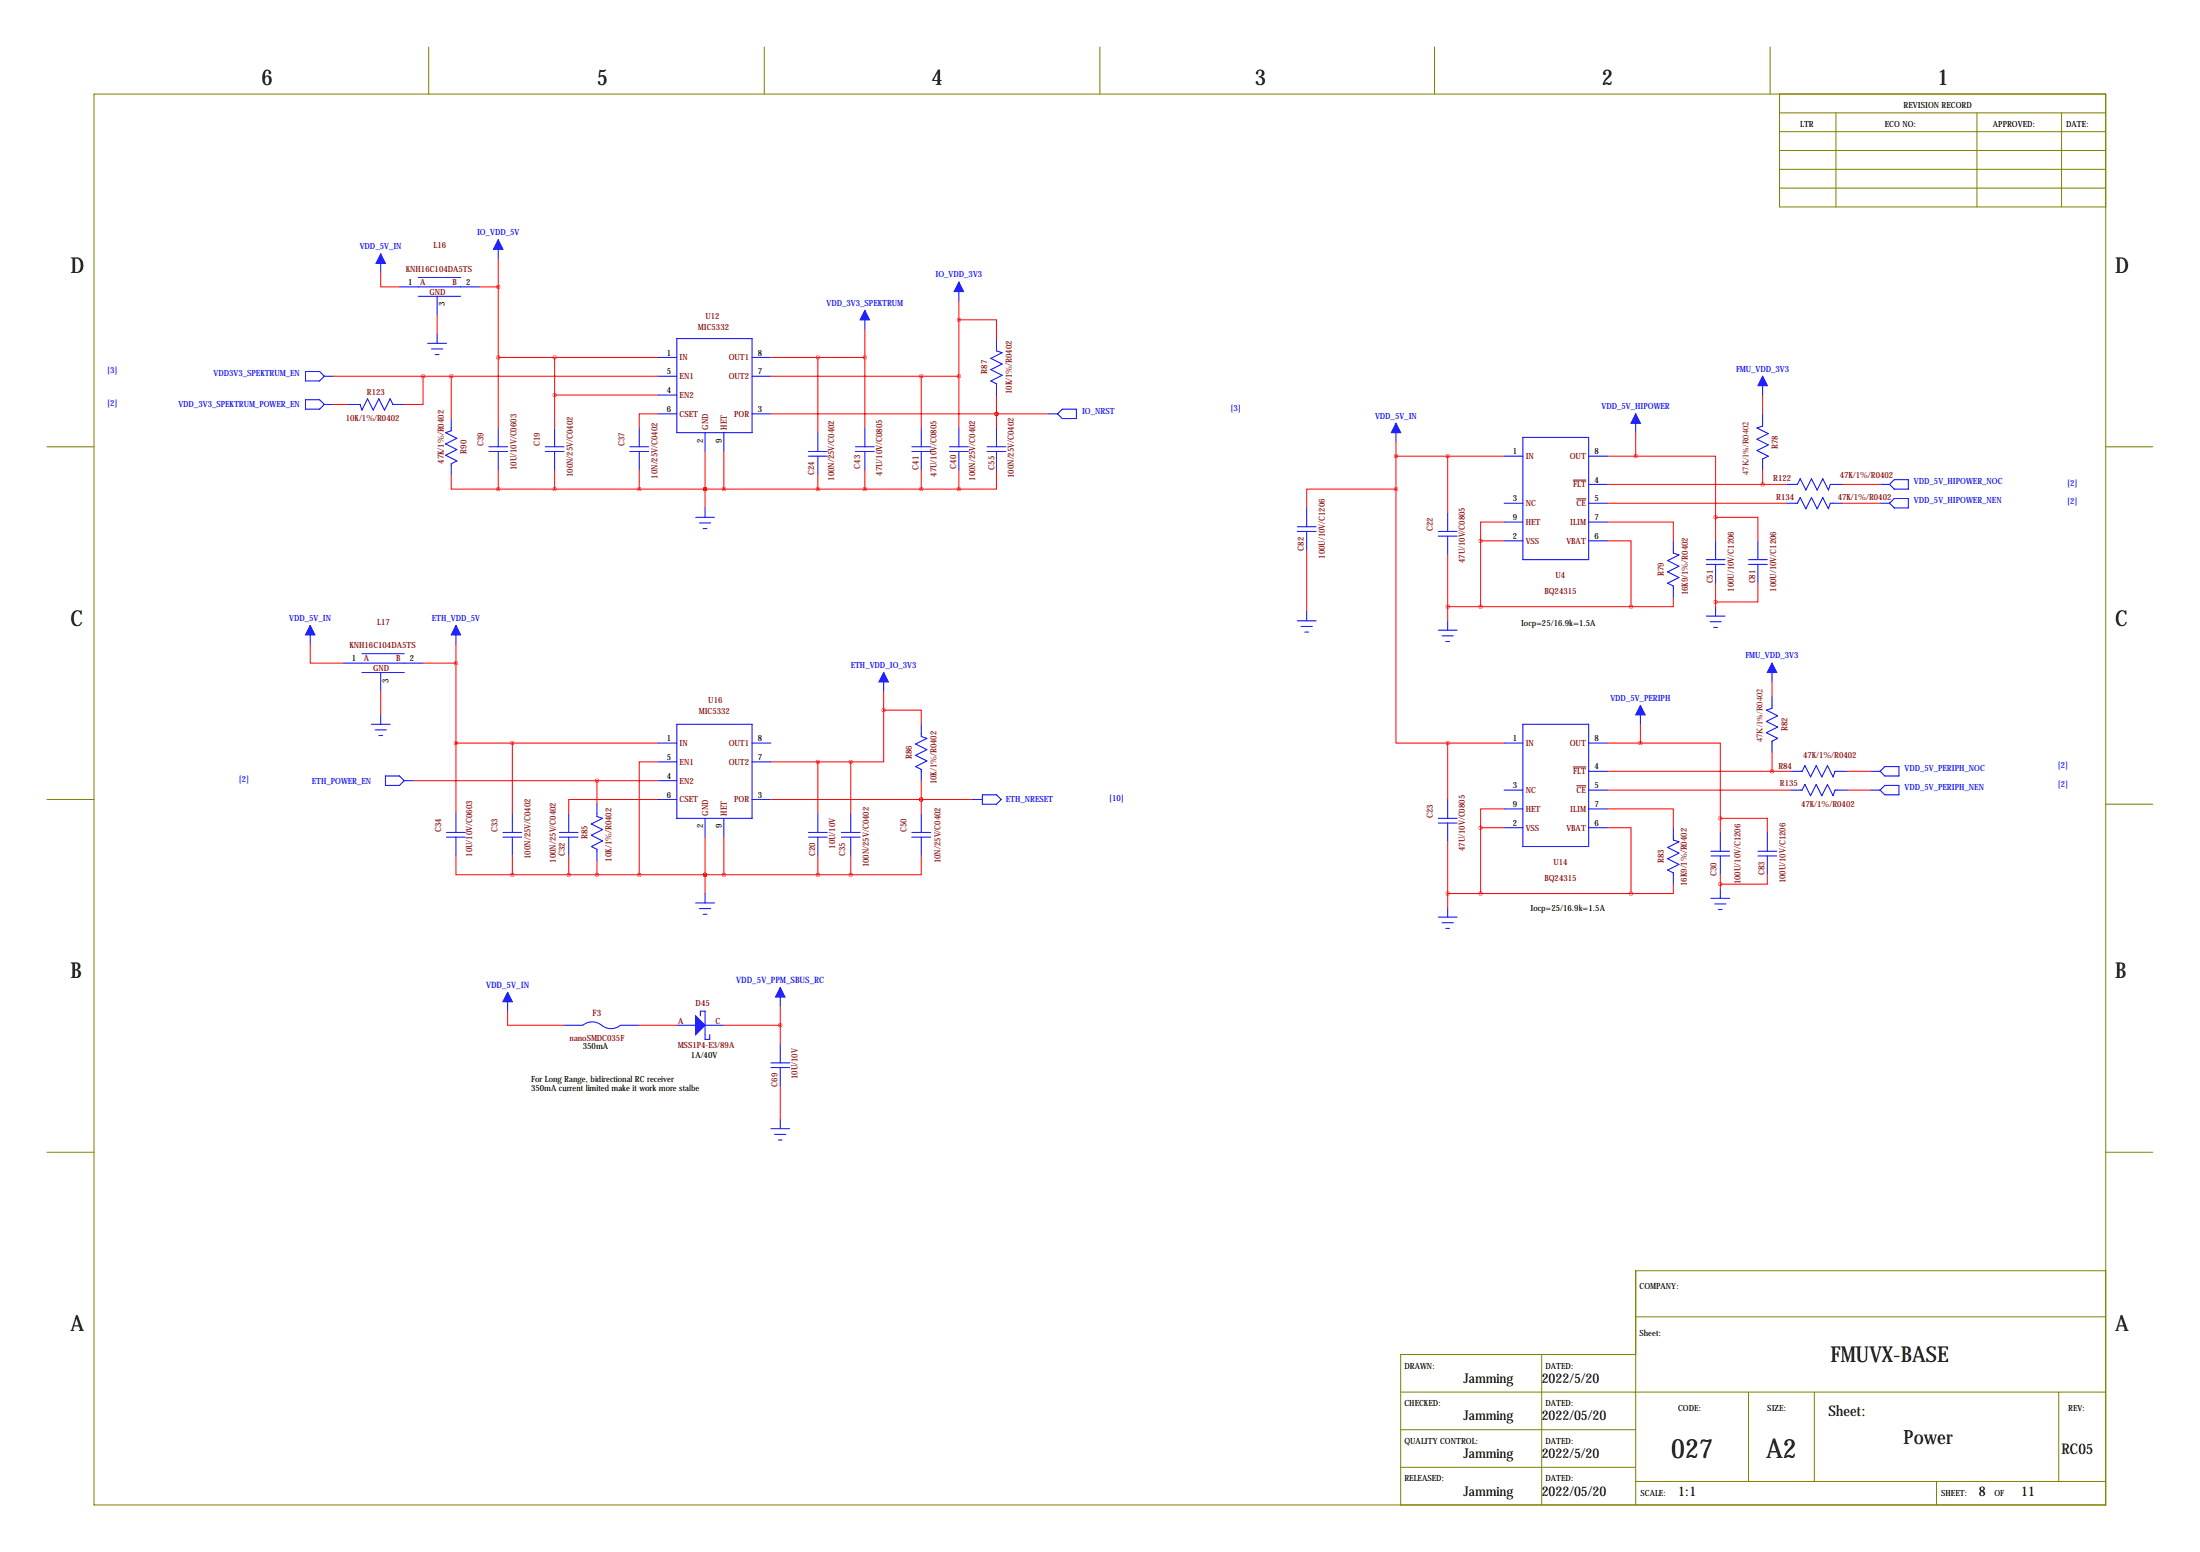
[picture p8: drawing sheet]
<svg xmlns="http://www.w3.org/2000/svg" width="594mm" height="419mm" viewBox="0 0 594 419" stroke-linecap="round" stroke-linejoin="round" font-family="sans-serif">
<g fill="none" stroke="#808000" stroke-width=".27">
<path d="M115.8 12.7v12.7M206.5 12.7v12.7M297.2 12.7v12.7M387.6 12.7v12.7M478.3 12.7v12.7M25.4 25.4h543.6v381h-543.6zM480.8 25.4v30.5h88.2M480.8 30.5h88.2M480.8 35.6h88.2M496.1 30.5v25.4M534.2 30.5v25.4M557 30.5v25.4"/>
<path d="M480.8 40.6h88.2M480.8 45.7h88.2M480.8 50.8h88.2M12.7 120.6h12.7M569 120.6h12.7M12.7 215.9h12.7M569 217.2h12.7M12.7 311.1h12.7M569 311.1h12.7M442 355.6h127M569 343.2h-127v63.2M378.5 375.9h190.5"/>
<path d="M416.6 365.8v40.6M442 365.8h-63.5v40.6M472.4 375.9v24.1M490.2 375.9v24.1M556.3 375.9v24.1M378.5 386.1h63.5M378.5 396.2h63.5M442 400h127M523.2 400v6.4"/>
</g>
<g fill="none" stroke="#00f" stroke-width=".27">
<path d="M102.9 68.6v5.1M107.9 77.5h21.6M113 74.9h11.5M134.6 64.8v5.1M259.1 76.2v5.1M113 80h11.5M115.6 92.7h5M116.6 94.2h3M117.6 95.8h1M118.1 80v5.1M118.1 90.2v2.5M177.8 96.5h5.1"/>
<path d="M182.9 91.4h20.3v25.4h-20.3zM203.2 96.5h5.1M233.7 83.8v5.1M269.2 91.4v3.3l1.6 .5-3.1 1.6 3.1 1.5-3.1 1.5 3.1 1.5-3.1 1.6 1.5 .7v3.1M82.5 100.3h3.9l1.2 1.3-1.2 1.3h-3.9zM82.5 107.9h3.9l1.2 1.3-1.2 1.3h-3.9zM87.6 101.6h2.6M87.6 109.2h2.6M94 109.2h3.3l.5 1.5 1.5-3 1.5 3 1.6-3 1.5 3 1.5-3 .8 1.5h3M121.9 113v3.3l-1.5 .5 3 1.6-3 1.5 3 1.5-3 1.5 3 1.6-1.5 .7v3.1M134.6 115.6v5M149.9 115.6v5"/>
<path d="M172.7 115.6v5M177.8 101.6h5.1M177.8 106.7h5.1M177.8 111.8h5.1M190.5 116.8v5.1M195.6 116.8v5.1M203.2 101.6h5.1M203.2 111.8h5.1M221 116.8v5.1M233.7 115.6v5M248.9 115.6v5M259.1 115.6v5"/>
<path d="M269.2 115.6v5M283.2 111.8h2.6M285.8 111.8l1.2-1.3h3.8v2.5h-3.8zM377.2 114.3v5.1M411.5 118.1h17.8v33h-17.8zM442 111.8v5M476.2 101.6v5.1M476.2 111.8v3.3l-1.5 .5 3.1 1.5-3.1 1.5 3.1 1.5-3.1 1.6 3.1 1.5-1.6 .8v3M132.1 121.9h5.1M132.1 120.6h5.1M134.6 121.9v5.1M147.3 121.9h5.1"/>
<path d="M147.3 120.6h5.1M149.9 121.9v5.1M170.2 121.9h5.1M170.2 120.6h5.1M172.7 121.9v5.1M188 139.7h5M190.5 137.2v2.5M218.4 123.2h5.1M218.4 121.9h5.1M221 123.2v5.1M231.1 121.9h5.1M231.1 120.6h5.1"/>
<path d="M233.7 121.9v5.1M246.4 121.9h5.1M246.4 120.6h5.1M248.9 121.9v5.1M256.5 121.9h5.1M256.5 120.6h5.1M259.1 121.9v5.1M266.7 121.9h5.1M266.7 120.6h5.1M269.2 121.9v5.1M353.1 137.2v5M391.2 138.4v5.1"/>
<path d="M406.4 123.2h5.1M406.4 135.9h5.1M429.3 123.2h5M429.3 135.9h5M429.3 130.8h5M482.6 135.9h3l.8-1.5 1.5 3 1.6-3 1.5 3 1.5-3 1.5 3 .5-1.5h3.3M482.6 130.8h3l.8-1.5 1.5 3 1.6-3 1.5 3 1.5-3 1.5 3 .5-1.5h3.3M508 135.9h2.5M508 130.8h2.5M510.5 130.8l1.3-1.3h3.8v2.6h-3.8zM510.5 135.9l1.3-1.3h3.8v2.6h-3.8zM189 141.2h3"/>
<path d="M190 142.7h1M350.5 143.5h5.1M350.5 142.2h5.1M353.1 143.5v5.1M388.6 144.8h5.1M388.6 143.5h5.1M391.2 144.8v5.1M406.4 146.1h5.1M406.4 141h5.1M429.3 146.1h5M429.3 141h5M452.1 146.1v3.3l1.5 .5-3 1.5 3 1.5-3 1.5 3 1.6-3 1.5 1.5 .7v3.1"/>
<path d="M461 151.1h5.1M461 152.4h5.1M463.5 146.1v5M463.5 152.4v5.1M472.4 151.1h5.1M472.4 152.4h5.1M475 146.1v5M475 152.4v5.1M83.8 168.9v5.1M92.7 179.1h21.6M97.8 176.5h11.4M123.2 168.9v5.1"/>
<path d="M350.5 167.6h5.1M351.5 169.2h3.1M352.6 170.7h1M353.1 165.1v2.5M388.6 170.2h5.1M389.6 171.7h3.1M390.7 173.2h1M391.2 167.6v2.6M461 166.4h5.1M462 167.9h3.1M463 169.4h1.1M463.5 163.8v2.6"/>
<path d="M478.8 179.1v5M97.8 181.6h11.4M100.3 195.6h5.1M101.3 197.1h3.1M102.4 198.6h1M102.9 181.6v5.1M102.9 193v2.6M182.9 195.6h20.3v25.4h-20.3zM238.8 181.6v5.1M248.9 195.6v3.3l1.5 .5-3 1.5 3 1.5-3 1.6 3 1.5-3 1.5 1.5 .8v3M411.5 195.6h17.8v33h-17.8zM443.2 190.5v5.1"/>
<path d="M478.8 188v3.3l-1.5 .5 3 1.5-3 1.5 3 1.5-3 1.6 3 1.5-1.5 .8v3M104.1 209.5h3.8l1.3 1.3-1.3 1.3h-3.8zM109.2 210.8h2.6M123.2 219.7v5.1M138.4 219.7v5.1M153.7 219.7v5.1M161.3 217.2v3.3l1.5 .5-3 1.5 3 1.5-3 1.6 3 1.5-3 1.5 1.5 .8v3M177.8 200.7h5.1M177.8 205.7h5.1M177.8 210.8h5.1M177.8 215.9h5.1M203.2 200.7h5.1"/>
<path d="M203.2 205.7h5.1M203.2 215.9h5.1M221 219.7v5.1M229.9 219.7v5.1M248.9 219.7v5.1M262.9 215.9h2.5M265.4 214.6h3.8l1.3 1.3-1.3 1.3h-3.8zM391.2 215.9v5.1M406.4 200.7h5.1M406.4 213.4h5.1M406.4 218.4h5.1M429.3 200.7h5"/>
<path d="M429.3 213.4h5M429.3 218.4h5M429.3 208.3h5M483.9 213.4h3l.8-1.6 1.5 3.1 1.5-3.1 1.6 3.1 1.5-3.1 1.5 3.1 .5-1.5h3.3M483.9 208.3h3l.8-1.5 1.5 3 1.5-3 1.6 3 1.5-3 1.5 3 .5-1.5h3.3M505.5 213.4h2.5M505.5 208.3h2.5M508 213.4l1.3-1.3h3.8v2.5h-3.8zM509.3 207h3.8v2.5h-3.8l-1.3-1.2zM120.6 226.1h5.1M120.6 224.8h5.1M123.2 226.1v5"/>
<path d="M135.9 226.1h5.1M135.9 224.8h5.1M138.4 226.1v5M151.1 226.1h5.1M151.1 224.8h5.1M153.7 226.1v5M190.5 221v5.1M195.6 221v5.1M218.4 226.1h5.1M218.4 224.8h5.1M221 226.1v5M227.3 226.1h5.1"/>
<path d="M227.3 224.8h5.1M229.9 226.1v5M246.4 226.1h5.1M246.4 224.8h5.1M248.9 226.1v5M388.6 222.2h5.1M388.6 221h5.1M391.2 222.2v5.1M406.4 223.5h5.1M429.3 223.5h5M452.1 223.5v3.3l1.5 .5-3 1.6 3 1.5-3 1.5 3 1.5-3 1.5 1.5 .8v3.1M462.3 231.1h5.1"/>
<path d="M462.3 229.9h5.1M464.8 224.8v5.1M464.8 231.1v5.1M475 231.1h5.1M475 229.9h5.1M477.5 224.8v5.1M477.5 231.1v5.1M188 243.8h5M189 245.4h3M190 246.9h1M190.5 241.3v2.5M388.6 247.6h5.1"/>
<path d="M389.6 249.2h3.1M390.7 250.7h1M391.2 245.1v2.5M462.3 242.6h5.1M463.3 244.1h3M464.3 245.6h1M464.8 240v2.6M137.2 268v5M152.4 276.9h5.1M157.5 276.8a4 4 0 0 1 5.1 .1M162.6 276.9a4 4 0 0 0 5 0M167.6 276.9h5.1"/>
<path d="M182.9 276.9h5.1M189.2 274.3v-1.3h1.3v7.7h1.3v-1.3M190.5 276.9h5.1M210.8 266.7v5.1M208.3 288.3h5.1M208.3 287h5.1M210.8 281.9v5.1M210.8 288.3v5.1M208.3 304.8h5.1M209.3 306.3h3M210.3 307.8h1M210.8 302.3v2.5"/>
</g>
<path d="M425.1 129.6h3.4M426 134.7h2.5M425.1 207.1h3.4M426 212.2h2.5" fill="none" stroke="#800000" stroke-width=".27"/>
<g fill="#00f" stroke="#00f" stroke-width=".27">
<path d="M188 274.3l2.5 2.6-2.5 2.5z"/>
<path d="M476.2 101.6l1.3 2.5h-2.5z"/>
<path d="M478.8 179.1l1.3 2.5h-2.6z"/>
<path d="M377.2 114.3l1.3 2.5h-2.6z"/>
<path d="M443.2 190.5l1.3 2.5h-2.5z"/>
<path d="M442 111.8l1.2 2.5h-2.5z"/>
<path d="M134.6 64.8l1.3 2.5h-2.6z"/>
<path d="M259.1 76.2l1.2 2.5h-2.5z"/>
<path d="M233.7 83.8l1.2 2.6h-2.5z"/>
<path d="M238.8 181.6l1.2 2.5h-2.5z"/>
<path d="M102.9 68.6l1.2 2.5h-2.5z"/>
<path d="M83.8 168.9l1.3 2.5h-2.6z"/>
<path d="M123.2 168.9l1.3 2.5h-2.6z"/>
<path d="M137.2 268l1.2 2.5h-2.5z"/>
<path d="M210.8 266.7l1.3 2.5h-2.6z"/>
</g>
<g fill="none" stroke="#f00" stroke-width=".27">
<path d="M102.9 73.7v3.8h5M129.5 77.5h5.1M134.6 69.9v45.7M118.1 85.1v5.1M134.6 96.5h43.2M149.9 96.5v19.1M208.3 96.5h25.4M221 96.5v20.3M233.7 88.9v26.7M259.1 86.4h10.1v5M259.1 81.3v34.3M90.2 101.6h87.6"/>
<path d="M90.2 109.2h3.8M114.3 101.6v7.6h-5.1M121.9 101.6v11.4M149.9 106.7h27.9M177.8 111.8h-5.1v3.8M208.3 101.6h50.8M208.3 111.8h74.9M248.9 101.6v14M269.2 111.8h.1M269.2 106.7v8.9M377.2 119.4v12.7M442 116.8v6.4"/>
<path d="M476.2 106.7v5.1M121.9 128.3v3.8h12.7M134.6 127v5.1M134.6 132.1h124.5M149.9 127v5.1M172.7 127v5.1M190.5 132.1h.1M190.5 121.9v15.3M195.6 121.9v10.2M221 128.3v3.8M233.7 127v5.1M248.9 127v5.1"/>
<path d="M259.1 127v5.1M269.2 127v5.1h-10.1M377.2 132.1v68.6h14M377.2 132.1h-24.1v5.1M377.2 123.2h29.2M391.2 123.2v15.2M434.3 130.8h48.3M434.3 123.2h7.7M434.3 135.9h48.3M442 123.2h21.5v16.5M463.5 139.7h11.5v6.4M463.5 139.7v6.4"/>
<path d="M476.2 127v3.8M497.8 130.8h10.2M497.8 135.9h10.2M353.1 148.6v16.5M391.2 149.9v17.7M400 146.1h6.4M400 146.1v17.7M406.4 141h-6.4v5.1M434.3 141h17.8v5.1M434.3 146.1h6.4v17.7M463.5 157.5v6.3M475 157.5v5.1h-11.5"/>
<path d="M83.8 174v5.1h8.9M114.3 179.1h8.9M123.2 174v45.7M391.2 163.8h49.5M452.1 161.3v2.5h-11.4M102.9 186.7v6.3M238.8 191.8h10.1v3.8M238.8 191.8v13.9h-8.9M238.8 186.7v5.1M443.2 195.6v5.1M478.8 184.1v3.9M111.8 210.8h66"/>
<path d="M123.2 200.7h54.6M138.4 200.7v19M161.3 210.8v6.4M177.8 215.9h-24.1v3.8M177.8 205.7h-5.1v30.5M208.3 205.7h21.6M208.3 215.9h54.6M221 205.7v14M229.9 205.7v14M248.9 215.9h.1M248.9 210.8v8.9M391.2 200.7v15.2"/>
<path d="M391.2 200.7h15.2M406.4 218.4h-6.4v5.1M434.3 218.4h17.8v5.1M434.3 208.3h49.6M434.3 200.7h8.9M434.3 213.4h49.6M443.2 200.7h21.6v20.3M478.8 203.2v5.1M499.1 208.3h6.4M499.1 213.4h6.4M123.2 231.1v5.1h15.2M138.4 231.1v5.1"/>
<path d="M138.4 236.2h91.5M153.7 231.1v5.1M161.3 232.4v3.8M190.5 236.2h.1M190.5 226.1v15.2M195.6 226.1v10.1M221 231.1v5.1M229.9 231.1v5.1M248.9 231.1v5.1h-19M391.2 227.3v17.8M400 223.5v17.8M400 223.5h6.4"/>
<path d="M434.3 223.5h6.4v17.8M452.1 238.8v2.5h-11.4M464.8 221h12.7v3.8M464.8 221v3.8M464.8 236.2v3.8M477.5 236.2v2.6h-12.7M391.2 241.3h49.5M137.2 273v3.9h15.2M172.7 276.9h10.2M195.6 276.9h15.2M210.8 271.8v10.1M210.8 293.4v8.9"/>
</g>
<path d="M400 146a.05 .05 0 0 0 .1 0 .05 .05 0 0 0-.1 0zM400 163.8a.05 .05 0 0 0 .1 0 .05 .05 0 0 0-.1 0zM391.1 163.8a.05 .05 0 0 0 .1 0 .05 .05 0 0 0-.1 0zM476.2 130.8a.05 .05 0 0 0 .1 0 .05 .05 0 0 0-.1 0zM400 223.5a.05 .05 0 0 0 .1 0 .05 .05 0 0 0-.1 0zM400 241.3a.05 .05 0 0 0 .1 0 .05 .05 0 0 0-.1 0zM391.1 241.3a.05 .05 0 0 0 .1 0 .05 .05 0 0 0-.1 0zM391.1 123.2a.05 .05 0 0 0 .1 0 .05 .05 0 0 0-.1 0zM391.1 200.7a.05 .05 0 0 0 .1 0 .05 .05 0 0 0-.1 0zM441.9 123.2a.05 .05 0 0 0 .1 0 .05 .05 0 0 0-.1 0zM443.2 200.7a.05 .05 0 0 0 .1 0 .05 .05 0 0 0-.1 0zM149.8 96.5a.05 .05 0 0 0 .1 0 .05 .05 0 0 0-.1 0zM149.8 106.7a.05 .05 0 0 0 .1 0 .05 .05 0 0 0-.1 0zM149.8 132.1a.05 .05 0 0 0 .1 0 .05 .05 0 0 0-.1 0zM134.6 96.5a.05 .05 0 0 0 .1 0 .05 .05 0 0 0-.1 0zM195.5 132.1a.05 .05 0 0 0 .1 0 .05 .05 0 0 0-.1 0zM248.9 132.1a.05 .05 0 0 0 .1 0 .05 .05 0 0 0-.1 0zM248.9 101.6a.05 .05 0 0 0 .1 0 .05 .05 0 0 0-.1 0zM259 101.6a.05 .05 0 0 0 .1 0 .05 .05 0 0 0-.1 0zM259 132.1a.05 .05 0 0 0 .1 0 .05 .05 0 0 0-.1 0zM172.7 132.1a.05 .05 0 0 0 .1 0 .05 .05 0 0 0-.1 0zM233.6 96.5a.05 .05 0 0 0 .1 0 .05 .05 0 0 0-.1 0zM233.6 132.1a.05 .05 0 0 0 .1 0 .05 .05 0 0 0-.1 0zM138.4 200.7a.05 .05 0 0 0 .1 0 .05 .05 0 0 0-.1 0zM153.6 236.2a.05 .05 0 0 0 .1 0 .05 .05 0 0 0-.1 0zM138.4 236.2a.05 .05 0 0 0 .1 0 .05 .05 0 0 0-.1 0zM195.5 236.2a.05 .05 0 0 0 .1 0 .05 .05 0 0 0-.1 0zM248.9 215.9a.05 .05 0 0 0 .1 0 .05 .05 0 0 0-.1 0zM229.8 236.2a.05 .05 0 0 0 .1 0 .05 .05 0 0 0-.1 0zM269.2 111.8a.05 .05 0 0 0 .1 0 .05 .05 0 0 0-.1 0zM248.9 215.9a.05 .05 0 0 0 .1 0 .05 .05 0 0 0-.1 0zM238.7 191.8a.05 .05 0 0 0 .1 0 .05 .05 0 0 0-.1 0zM259 86.4a.05 .05 0 0 0 .1 0 .05 .05 0 0 0-.1 0zM134.6 77.5a.05 .05 0 0 0 .1 0 .05 .05 0 0 0-.1 0zM121.9 101.6a.05 .05 0 0 0 .1 0 .05 .05 0 0 0-.1 0zM134.6 132.1a.05 .05 0 0 0 .1 0 .05 .05 0 0 0-.1 0zM220.9 96.5a.05 .05 0 0 0 .1 0 .05 .05 0 0 0-.1 0zM220.9 132.1a.05 .05 0 0 0 .1 0 .05 .05 0 0 0-.1 0zM220.9 205.7a.05 .05 0 0 0 .1 0 .05 .05 0 0 0-.1 0zM220.9 236.2a.05 .05 0 0 0 .1 0 .05 .05 0 0 0-.1 0zM229.8 205.7a.05 .05 0 0 0 .1 0 .05 .05 0 0 0-.1 0zM269.2 111.8a.05 .05 0 0 0 .1 0 .05 .05 0 0 0-.1 0zM172.7 236.2a.05 .05 0 0 0 .1 0 .05 .05 0 0 0-.1 0zM210.8 276.9a.05 .05 0 0 0 .1 0 .05 .05 0 0 0-.1 0zM463.5 139.7a.05 .05 0 0 0 .1 0 .05 .05 0 0 0-.1 0zM463.5 162.6a.05 .05 0 0 0 .1 0 .05 .05 0 0 0-.1 0zM464.8 221a.05 .05 0 0 0 .1 0 .05 .05 0 0 0-.1 0zM464.8 238.8a.05 .05 0 0 0 .1 0 .05 .05 0 0 0-.1 0z" fill="#f00" stroke="#f00" stroke-width="1"/>
<g font-size="7.3">
<text x="451.6" y="393.7">027</text>
<text x="477.2" y="393.7">A2</text>
</g>
<g font-size="5.9">
<text x="70.6" y="22.9">6</text>
<text x="161.3" y="22.9">5</text>
<text x="251.7" y="22.9">4</text>
<text x="339.1" y="22.9">3</text>
<text x="432.8" y="22.9">2</text>
<text x="523.5" y="22.9">1</text>
<text x="19" y="73.7">D</text>
<text x="571.5" y="73.7">D</text>
<text x="19" y="168.9">C</text>
<text x="571.5" y="168.9">C</text>
<text x="19" y="264.2">B</text>
<text x="571.5" y="264.2">B</text>
<text x="19" y="359.4">A</text>
<text x="571.5" y="359.4">A</text>
<text x="494.6" y="367.8">FMUVX-BASE</text>
</g>
<text font-size="5.3" x="514.4" y="389.9">Power</text>
<g font-size="4">
<text x="494" y="382.3">Sheet:</text>
<text x="557" y="392.5">RC05</text>
</g>
<g font-size="3.6">
<text x="395.4" y="373.4">Jamming</text>
<text x="416.6" y="373.4">2022/5/20</text>
<text x="395.4" y="383.5">Jamming</text>
<text x="416.6" y="383.5">2022/05/20</text>
<text x="395.4" y="393.7">Jamming</text>
<text x="416.6" y="393.7">2022/5/20</text>
<text x="395.4" y="403.9">Jamming</text>
<text x="416.6" y="403.9">2022/05/20</text>
<text x="453.4" y="403.9">1:1</text>
<text x="534.7" y="403.9">8</text>
<text x="546.1" y="403.9">11</text>
</g>
<g font-size="2.4" fill="#00f">
<text x="131.3" y="266.7">VDD_5V_IN</text>
<text x="198.9" y="265.4">VDD_5V_PPM_SBUS_RC</text>
</g>
<text font-size="2.4" fill="#800000" x="160.1" y="274.3">F3</text>
<g font-size="2.3">
<text x="514.4" y="29.2">REVISION RECORD</text>
<text x="486.4" y="34.3">LTR</text>
<text x="509.3" y="34.3">ECO NO:</text>
<text x="538.5" y="34.3">APPROVED:</text>
<text x="558.3" y="34.3">DATE:</text>
<text x="110.3" y="77">1</text>
<text x="126" y="77">2</text>
<text x="120.2" y="82.7" transform="rotate(-90 120.2 82.7)">3</text>
<text x="180.2" y="96">1</text>
<text x="180.2" y="101.1">5</text>
<text x="204.7" y="96">8</text>
<text x="204.7" y="101.1">7</text>
<text x="180.2" y="106.2">4</text>
<text x="180.2" y="111.3">6</text>
<text x="204.7" y="111.3">3</text>
<text x="190" y="119.6" transform="rotate(-90 190 119.6)">2</text>
<text x="195.1" y="119.6" transform="rotate(-90 195.1 119.6)">9</text>
<text x="408.8" y="122.7">1</text>
<text x="430.8" y="122.7">8</text>
<text x="430.8" y="130.3">4</text>
<text x="408.8" y="135.4">3</text>
<text x="430.8" y="135.4">5</text>
<text x="408.8" y="140.5">9</text>
<text x="430.8" y="140.5">7</text>
<text x="408.8" y="145.5">2</text>
<text x="430.8" y="145.5">6</text>
<text x="411" y="169.2">Iocp=25/16.9k=1.5A</text>
<text x="95.1" y="178.6">1</text>
<text x="110.7" y="178.6">2</text>
<text x="105" y="184.3" transform="rotate(-90 105 184.3)">3</text>
<text x="180.2" y="200.2">1</text>
<text x="204.7" y="200.2">8</text>
<text x="408.8" y="200.2">1</text>
<text x="430.8" y="200.2">8</text>
<text x="180.2" y="205.2">5</text>
<text x="204.7" y="205.2">7</text>
<text x="430.8" y="207.8">4</text>
<text x="180.2" y="210.3">4</text>
<text x="180.2" y="215.4">6</text>
<text x="204.7" y="215.4">3</text>
<text x="408.8" y="212.9">3</text>
<text x="430.8" y="212.9">5</text>
<text x="408.8" y="217.9">9</text>
<text x="430.8" y="217.9">7</text>
<text x="190" y="223.7" transform="rotate(-90 190 223.7)">2</text>
<text x="195.1" y="223.7" transform="rotate(-90 195.1 223.7)">9</text>
<text x="408.8" y="223">2</text>
<text x="430.8" y="223">6</text>
<text x="413.5" y="245.9">Iocp=25/16.9k=1.5A</text>
<text x="157.5" y="283.2">350mA</text>
<text x="186.7" y="285.8">1A/40V</text>
<text x="143.5" y="292.1">For Long Range, bidirectional RC receiver</text>
<text x="143.5" y="294.6">350mA current limited make it work more stalbe</text>
<text x="443" y="348">COMPANY:</text>
<text x="443" y="360.7">Sheet:</text>
<text x="379.5" y="369.6">DRAWN:</text>
<text x="417.6" y="369.6">DATED:</text>
<text x="379.5" y="379.7">CHECKED:</text>
<text x="417.6" y="379.7">DATED:</text>
<text x="453.4" y="381">CODE:</text>
<text x="477.5" y="381">SIZE:</text>
<text x="558.8" y="381">REV:</text>
<text x="379.5" y="389.9">QUALITY CONTROL:</text>
<text x="417.6" y="389.9">DATED:</text>
<text x="379.5" y="400">RELEASED:</text>
<text x="417.6" y="400">DATED:</text>
<text x="443.2" y="403.9">SCALE:</text>
<text x="524.5" y="403.9">SHEET:</text>
<text x="538.9" y="403.9">OF</text>
</g>
<g font-size="2.3" fill="#00f">
<text x="128.9" y="63.5">IO_VDD_5V</text>
<text x="97.2" y="67.3">VDD_5V_IN</text>
<text x="252.8" y="74.9">IO_VDD_3V3</text>
<text x="223.3" y="82.6">VDD_3V3_SPEKTRUM</text>
<text x="29" y="100.7">[3]</text>
<text x="57.7" y="101.6">VDD3V3_SPEKTRUM_EN</text>
<text x="469.1" y="100.3">FMU_VDD_3V3</text>
<text x="29" y="109.6">[2]</text>
<text x="48.2" y="110">VDD_3V3_SPEKTRUM_POWER_EN</text>
<text x="292.4" y="111.8">IO_NRST</text>
<text x="332.5" y="111.1">[3]</text>
<text x="371.5" y="113">VDD_5V_IN</text>
<text x="432.7" y="110.5">VDD_5V_HIPOWER</text>
<text x="517.1" y="130.8">VDD_5V_HIPOWER_NOC</text>
<text x="558.6" y="131.2">[2]</text>
<text x="517.1" y="135.9">VDD_5V_HIPOWER_NEN</text>
<text x="558.6" y="136.2">[2]</text>
<text x="78.2" y="167.6">VDD_5V_IN</text>
<text x="116.7" y="167.6">ETH_VDD_5V</text>
<text x="471.6" y="177.8">FMU_VDD_3V3</text>
<text x="229.9" y="180.3">ETH_VDD_IO_3V3</text>
<text x="435.1" y="189.2">VDD_5V_PERIPH</text>
<text x="514.6" y="208.3">VDD_5V_PERIPH_NOC</text>
<text x="556" y="207.4">[2]</text>
<text x="64.5" y="211.2">[2]</text>
<text x="84.3" y="211.8">ETH_POWER_EN</text>
<text x="514.6" y="213.4">VDD_5V_PERIPH_NEN</text>
<text x="556" y="212.4">[2]</text>
<text x="271.8" y="216.7">ETH_NRESET</text>
<text x="299.7" y="216.2">[10]</text>
</g>
<g font-size="2.3" fill="#800000">
<text x="117.2" y="67.1">L16</text>
<text x="109.7" y="73.5">KNH16C104DA5TS</text>
<text x="113.5" y="77">A</text>
<text x="122.3" y="77">B</text>
<text x="116.1" y="79.5">GND</text>
<text x="188.6" y="89.2">MIC5332</text>
<text x="190.6" y="86.1">U12</text>
<text x="183.6" y="97.3">IN</text>
<text x="196.9" y="97.3">OUT1</text>
<text x="266.7" y="100.9" transform="rotate(-90 266.7 100.9)">R87</text>
<text x="99.2" y="106.7">R123</text>
<text x="183.6" y="102.4">EN1</text>
<text x="183.6" y="107.5">EN2</text>
<text x="196.9" y="102.4">OUT2</text>
<text x="273.4" y="106.4" transform="rotate(-90 273.4 106.4)">10K/1%/R0402</text>
<text x="93.4" y="113.6">10K/1%/R0402</text>
<text x="183.6" y="112.6">CSET</text>
<text x="198.4" y="112.6">POR</text>
<text x="191.3" y="116.1" transform="rotate(-90 191.3 116.1)">GND</text>
<text x="196.4" y="116.1" transform="rotate(-90 196.4 116.1)">HET</text>
<text x="119.9" y="125.2" transform="rotate(-90 119.9 125.2)">47K/1%/R0402</text>
<text x="126.1" y="122.5" transform="rotate(-90 126.1 122.5)">R90</text>
<text x="130.6" y="120.5" transform="rotate(-90 130.6 120.5)">C39</text>
<text x="145.8" y="120.5" transform="rotate(-90 145.8 120.5)">C19</text>
<text x="168.7" y="120.5" transform="rotate(-90 168.7 120.5)">C37</text>
<text x="412.2" y="124">IN</text>
<text x="424.1" y="124">OUT</text>
<text x="480.4" y="121.2" transform="rotate(-90 480.4 121.2)">R78</text>
<text x="139.5" y="127" transform="rotate(-90 139.5 127)">10U/10V/C0603</text>
<text x="154.8" y="128.8" transform="rotate(-90 154.8 128.8)">100N/25V/C0402</text>
<text x="177.6" y="129.2" transform="rotate(-90 177.6 129.2)">10N/25V/C0402</text>
<text x="220" y="128.3" transform="rotate(-90 220 128.3)">C24</text>
<text x="225.4" y="129.8" transform="rotate(-90 225.4 129.8)">100N/25V/C0402</text>
<text x="232.4" y="126.6" transform="rotate(-90 232.4 126.6)">C43</text>
<text x="238.3" y="128.5" transform="rotate(-90 238.3 128.5)">47U/10V/C0805</text>
<text x="248.2" y="126.8" transform="rotate(-90 248.2 126.8)">C41</text>
<text x="253.1" y="128.7" transform="rotate(-90 253.1 128.7)">47U/10V/C0805</text>
<text x="258.3" y="126.6" transform="rotate(-90 258.3 126.6)">C40</text>
<text x="263.5" y="129.8" transform="rotate(-90 263.5 129.8)">100N/25V/C0402</text>
<text x="268.7" y="126.8" transform="rotate(-90 268.7 126.8)">C55</text>
<text x="273.9" y="129.1" transform="rotate(-90 273.9 129.1)">100N/25V/C0402</text>
<text x="425.1" y="131.6">FLT</text>
<text x="472.4" y="128.3" transform="rotate(-90 472.4 128.3)">47K/1%/R0402</text>
<text x="479.1" y="129.8">R122</text>
<text x="497.1" y="129.1">47K/1%/R0402</text>
<text x="412.2" y="136.7">NC</text>
<text x="426" y="136.7">CE</text>
<text x="479.9" y="135.1">R134</text>
<text x="496.6" y="135">47K/1%/R0402</text>
<text x="387.1" y="143.4" transform="rotate(-90 387.1 143.4)">C22</text>
<text x="412.2" y="141.8">HET</text>
<text x="424.3" y="141.8">ILIM</text>
<text x="352.3" y="148.7" transform="rotate(-90 352.3 148.7)">C82</text>
<text x="412.2" y="146.9">VSS</text>
<text x="423.2" y="146.9">VBAT</text>
<text x="358" y="150.9" transform="rotate(-90 358 150.9)">100U/10V/C1206</text>
<text x="395.8" y="152.1" transform="rotate(-90 395.8 152.1)">47U/10V/C0805</text>
<text x="449.6" y="155.5" transform="rotate(-90 449.6 155.5)">R79</text>
<text x="417.3" y="160.4">BQ24315</text>
<text x="420.3" y="156.2">U4</text>
<text x="456" y="160.8" transform="rotate(-90 456 160.8)">16K9/1%/R0402</text>
<text x="462.8" y="157.5" transform="rotate(-90 462.8 157.5)">C51</text>
<text x="468.5" y="159.8" transform="rotate(-90 468.5 159.8)">100U/10V/C1206</text>
<text x="474.2" y="157.5" transform="rotate(-90 474.2 157.5)">C81</text>
<text x="479.9" y="159.8" transform="rotate(-90 479.9 159.8)">100U/10V/C1206</text>
<text x="101.9" y="168.7">L17</text>
<text x="94.4" y="175.1">KNH16C104DA5TS</text>
<text x="98.3" y="178.6">A</text>
<text x="107" y="178.6">B</text>
<text x="100.8" y="181.1">GND</text>
<text x="191.4" y="189.7">U16</text>
<text x="188.8" y="192.9">MIC5332</text>
<text x="482.9" y="197.4" transform="rotate(-90 482.9 197.4)">R82</text>
<text x="183.6" y="201.5">IN</text>
<text x="196.9" y="201.5">OUT1</text>
<text x="412.2" y="201.5">IN</text>
<text x="424.1" y="201.5">OUT</text>
<text x="476.3" y="200.4" transform="rotate(-90 476.3 200.4)">47K/1%/R0402</text>
<text x="183.6" y="206.5">EN1</text>
<text x="196.9" y="206.5">OUT2</text>
<text x="246.4" y="205" transform="rotate(-90 246.4 205)">R86</text>
<text x="425.1" y="209.1">FLT</text>
<text x="480.5" y="207.8">R84</text>
<text x="487.2" y="204.8">47K/1%/R0402</text>
<text x="183.6" y="211.6">EN2</text>
<text x="253.1" y="211.8" transform="rotate(-90 253.1 211.8)">10K/1%/R0402</text>
<text x="412.2" y="214.2">NC</text>
<text x="426" y="214.2">CE</text>
<text x="480.9" y="212.3">R135</text>
<text x="183.6" y="216.7">CSET</text>
<text x="191.3" y="220.2" transform="rotate(-90 191.3 220.2)">GND</text>
<text x="196.4" y="220.2" transform="rotate(-90 196.4 220.2)">HET</text>
<text x="198.4" y="216.7">POR</text>
<text x="387.1" y="220.8" transform="rotate(-90 387.1 220.8)">C23</text>
<text x="412.2" y="219.2">HET</text>
<text x="424.3" y="219.2">ILIM</text>
<text x="486.7" y="218">47K/1%/R0402</text>
<text x="119.2" y="224.7" transform="rotate(-90 119.2 224.7)">C34</text>
<text x="134.4" y="224.7" transform="rotate(-90 134.4 224.7)">C33</text>
<text x="158.7" y="226.6" transform="rotate(-90 158.7 226.6)">R85</text>
<text x="244.9" y="224.7" transform="rotate(-90 244.9 224.7)">C50</text>
<text x="412.2" y="224.3">VSS</text>
<text x="423.2" y="224.3">VBAT</text>
<text x="127.6" y="231.4" transform="rotate(-90 127.6 231.4)">10U/10V/C0603</text>
<text x="143.3" y="231.9" transform="rotate(-90 143.3 231.9)">100N/25V/C0402</text>
<text x="150.2" y="233" transform="rotate(-90 150.2 233)">100N/25V/C0402</text>
<text x="152.7" y="231.2" transform="rotate(-90 152.7 231.2)">C32</text>
<text x="165.2" y="232.7" transform="rotate(-90 165.2 232.7)">10K/1%/R0402</text>
<text x="220.2" y="231.2" transform="rotate(-90 220.2 231.2)">C20</text>
<text x="225.6" y="229.2" transform="rotate(-90 225.6 229.2)">10U/10V</text>
<text x="228.3" y="231.2" transform="rotate(-90 228.3 231.2)">C35</text>
<text x="254.1" y="233.1" transform="rotate(-90 254.1 233.1)">10N/25V/C0402</text>
<text x="395.8" y="229.8" transform="rotate(-90 395.8 229.8)">47U/10V/C0805</text>
<text x="419.7" y="233.7">U14</text>
<text x="449.6" y="233" transform="rotate(-90 449.6 233)">R83</text>
<text x="234.8" y="234.2" transform="rotate(-90 234.8 234.2)">100N/25V/C0402</text>
<text x="417.3" y="237.8">BQ24315</text>
<text x="455.8" y="239.3" transform="rotate(-90 455.8 239.3)">16K9/1%/R0402</text>
<text x="463.8" y="236.5" transform="rotate(-90 463.8 236.5)">C30</text>
<text x="470.2" y="238.8" transform="rotate(-90 470.2 238.8)">100U/10V/C1206</text>
<text x="476.8" y="236.3" transform="rotate(-90 476.8 236.3)">C83</text>
<text x="482.4" y="238.6" transform="rotate(-90 482.4 238.6)">100U/10V/C1206</text>
<text x="188" y="271.8">D45</text>
<text x="153.9" y="281">nanoSMDC035F</text>
<text x="183.2" y="276.6">A</text>
<text x="193.3" y="276.6">C</text>
<text x="183.1" y="283">MSS1P4-E3/89A</text>
<text x="210.1" y="293.4" transform="rotate(-90 210.1 293.4)">C69</text>
<text x="215.5" y="291.4" transform="rotate(-90 215.5 291.4)">10U/10V</text>
</g>
</svg>
